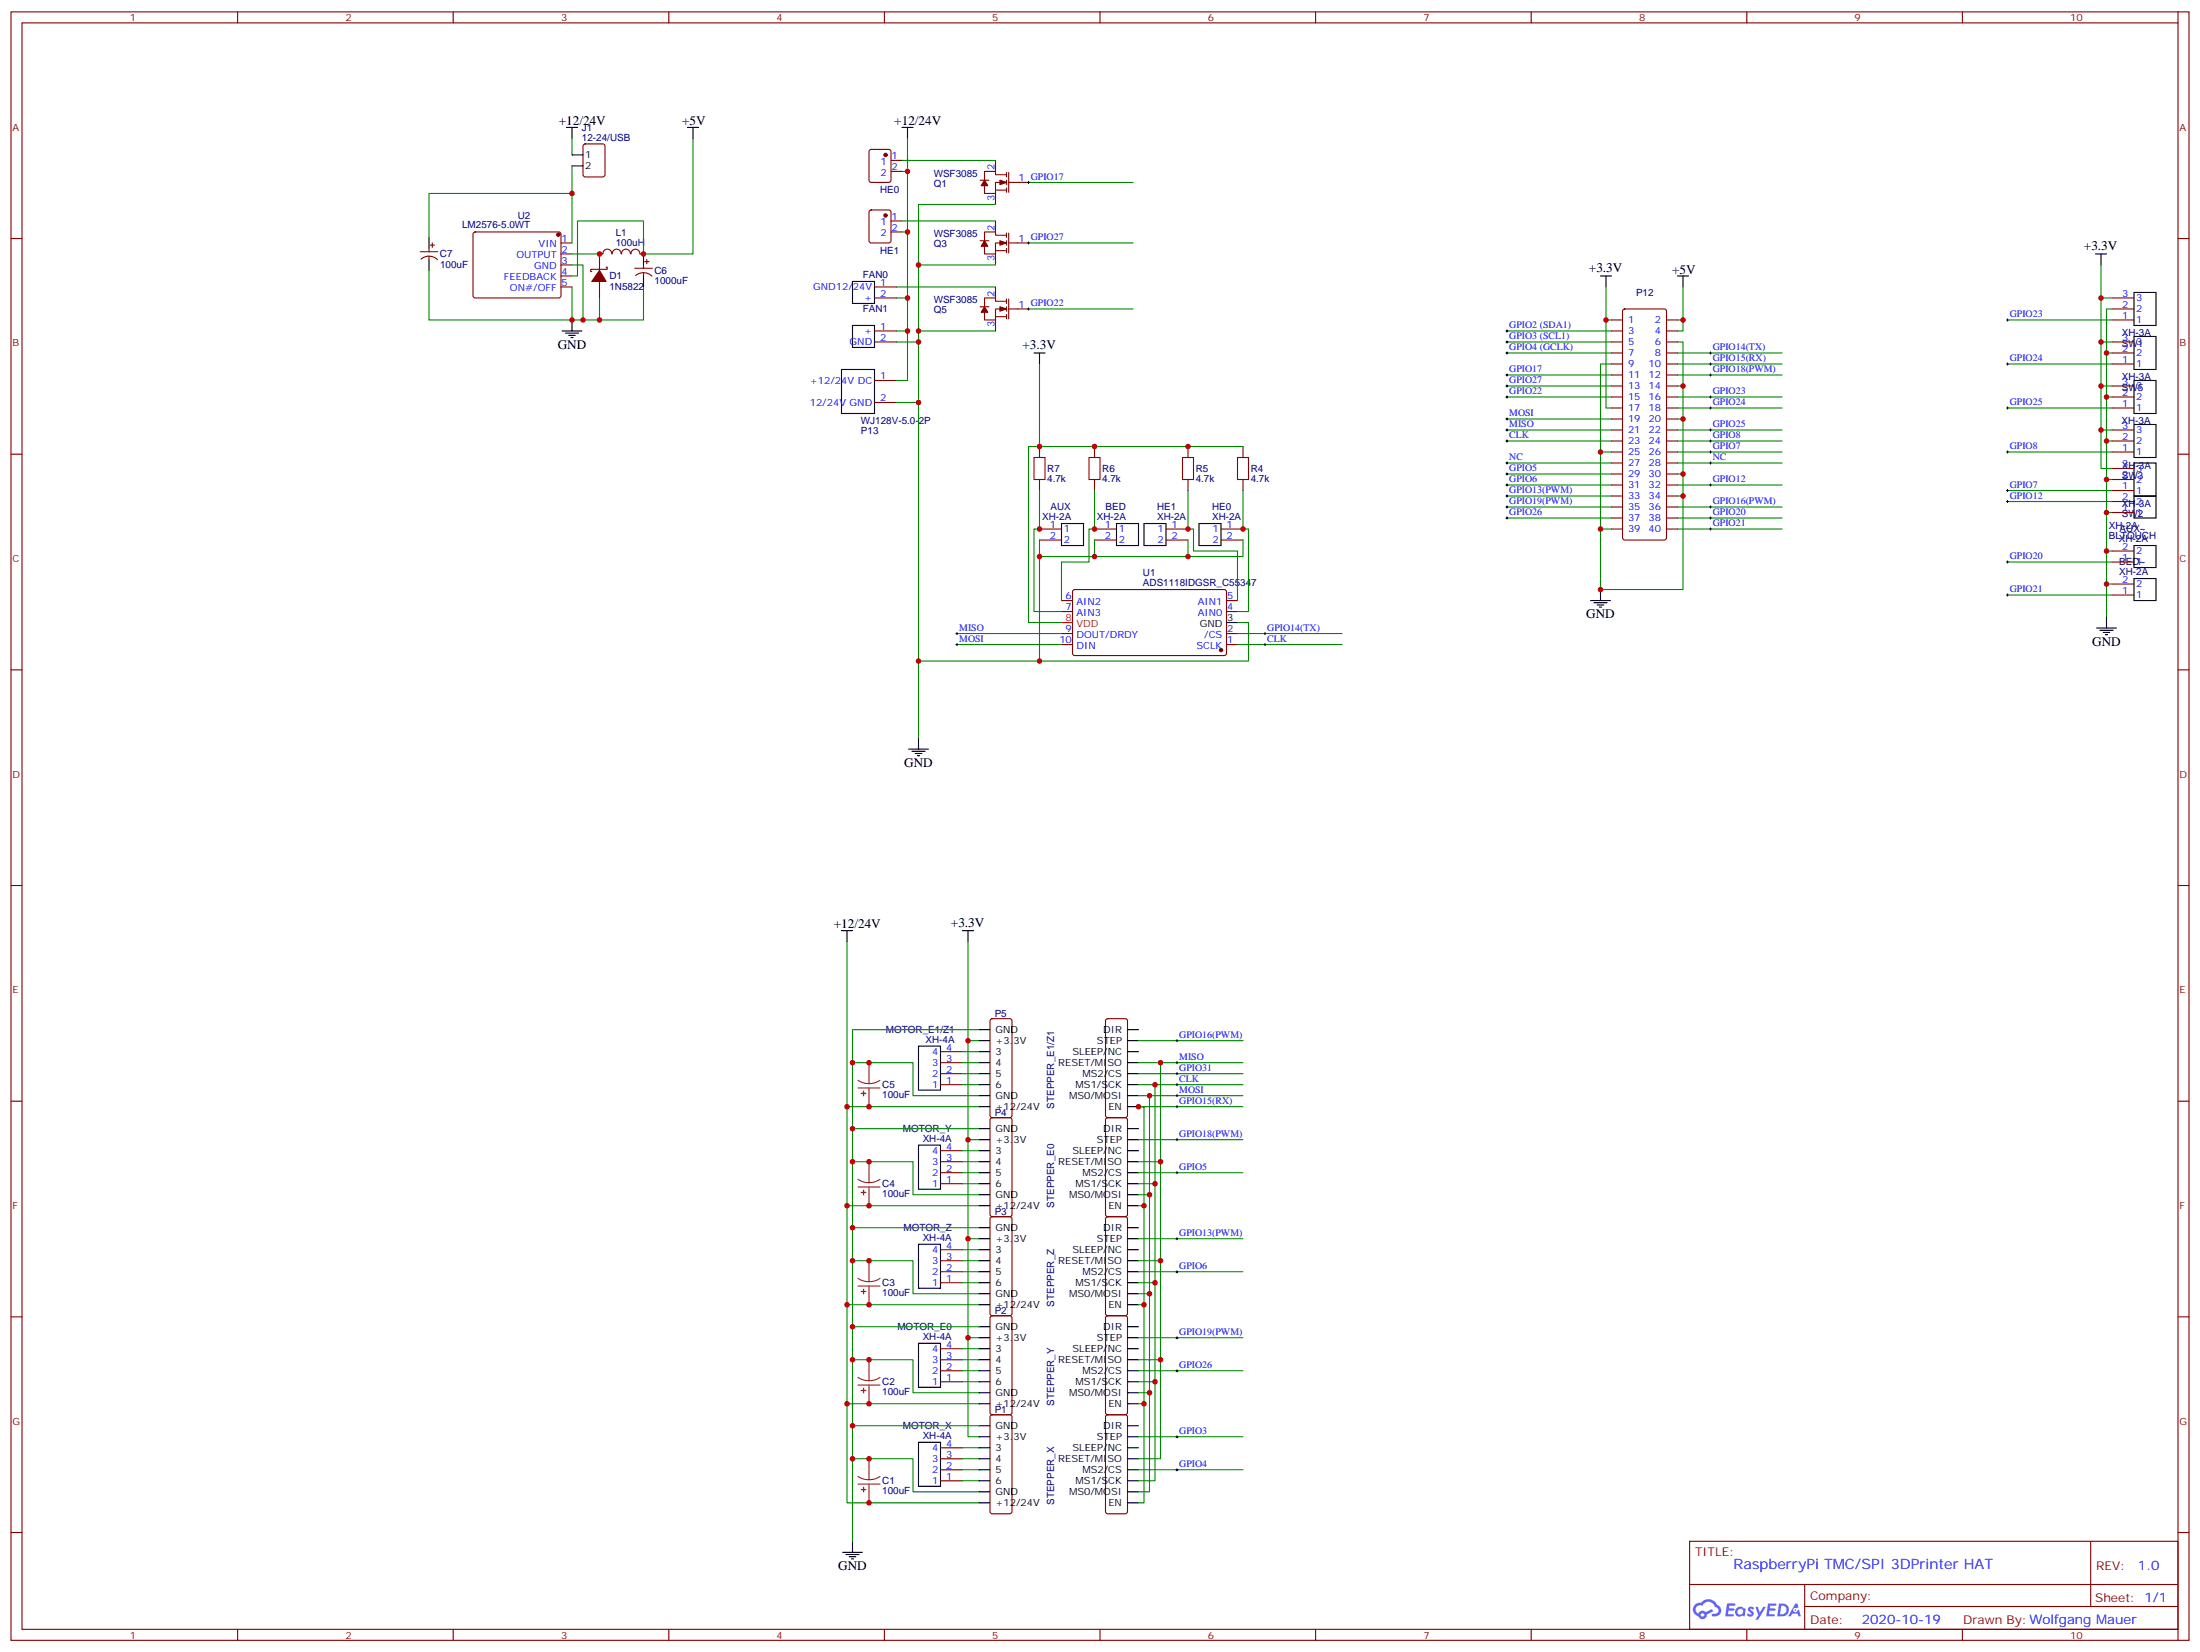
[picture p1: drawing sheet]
<svg xmlns="http://www.w3.org/2000/svg" width="706mm" height="530mm" viewBox="0 0 706 530" stroke-linecap="round" stroke-linejoin="round" font-family="sans-serif">
<g fill="none" stroke="#870000" stroke-width=".35">
<path d="M3.5 3.8h698.5v522.1h-698.5zM7.1 7.3h691.4v515.1h-691.4zM76.2 3.8v3.5M145.3 3.8v3.5M214.5 3.8v3.5M283.6 3.8v3.5M352.8 3.8v3.5M421.9 3.8v3.5M491.1 3.8v3.5M560.2 3.8v3.5M629.4 3.8v3.5M698.5 3.8v3.5"/>
<path d="M3.5 76.5h3.6M698.5 76.5h3.5M3.5 145.6h3.6M698.5 145.6h3.5M3.5 214.8h3.6M698.5 214.8h3.5M3.5 283.9h3.6M698.5 283.9h3.5M3.5 353.1h3.6M698.5 353.1h3.5M3.5 422.2h3.6M698.5 422.2h3.5"/>
<path d="M3.5 491.3h3.6M541.9 494.2h156.6v28.2h-156.6zM670.5 494.2v20.9M698.5 491.3h3.5M541.9 508h156.5M578.8 515.1h119.6M578.8 508v14.1M76.2 522.4v3.5M145.3 522.4v3.5M214.5 522.4v3.5M283.6 522.4v3.5M352.8 522.4v3.5"/>
<path d="M421.9 522.4v3.5M491.1 522.4v3.5M560.2 522.4v3.5M629.4 522.4v3.5M698.5 522.4v3.5"/>
</g>
<g fill="#5487ff">
<path d="M560.9 515.3a1.22 1.22 0 0 1 1.7 .3l-.4 .6a.47 .47 0 0 0-.4-.4 .47 .47 0 0 0-.5 .2l.2 .2a1.14 1.14 0 0 1 .8 1.8 1.14 1.14 0 0 1-1.9-.1l-.3-.1 .5-.6 .8 .4a.29 .29 0 0 0 .3-.2 .29 .29 0 0 0-.3-.3 1.04 1.04 0 0 1-.5-1.8z"/>
<path d="M553.9 514.1l2.6 .2-.1 .5h-1.8l-.1 .9h1.5l.3 .4-.4 .3h-1.6l-.1 1.1 1.7 .1 .2 .3-.2 .3-2.6 .1z"/>
<path d="M567 514.1l2.7 .2-.1 .5h-1.9l-.1 .9h1.5l.4 .4-.4 .3h-1.6l-.2 1.1 1.8 .1 .1 .3-.1 .3-2.7 .1z"/>
<path d="M575.8 514.1h.7l.3 1.3-.6 .3a.69 .69 0 0 0-1 .3 .69 .69 0 0 0 .4 .9 .69 .69 0 0 0 .9-.6l.5-.3 .5 2.2h-.8l-.2-.8h-1.7l-.5 .8h-.9z"/>
<path d="M563 515.2h.8l.6 1.8 1.1-1.8h.8l-2.5 4.2h-.8l.9-1.6z"/>
<path d="M570.5 514.1l-.6 4.2h1.4a2.11 2.11 0 0 0 2.4-2.2 2.11 2.11 0 0 0-2.5-2zM571.3 514.8a1.43 1.43 0 0 1 1.6 1.6 1.43 1.43 0 0 1-2 1.1z"/>
<path d="M556.9 515.7a1.54 1.54 0 0 0-.1 2.2 1.54 1.54 0 0 0 2.1 .1l.6 .3 .3-2.3-.5-.3a1.49 1.49 0 0 0-2.4 0zM557.1 516.7a.95 .95 0 0 1 1.9 0 .95 .95 0 0 1-1.9 0z"/>
<path d="M543.6 514.5a2.18 2.18 0 0 0 1 3.7 1.44 1.44 0 0 0 1.7 .9 1.44 1.44 0 0 0 1.1-1.5l2-1-.4-.7-1.9 1a1.47 1.47 0 0 0-2.5 .4 1.39 1.39 0 0 1-.6-1.9 1.39 1.39 0 0 1 2-.5 2.12 2.12 0 0 1 2.1-1.3 2.12 2.12 0 0 1 1.9 1.7 1.14 1.14 0 0 1 1.1 1.4 1.14 1.14 0 0 1-1.6 .7 .43 .43 0 0 0-.6 .4 .43 .43 0 0 0 .5 .5 1.98 1.98 0 0 0 2.5-1.3 1.98 1.98 0 0 0-1.3-2.5 3.1 3.1 0 0 0-5.2-.7l-.9 .1zM545.5 517.8a.54 .54 0 0 1 1 0 .54 .54 0 0 1-1 0z"/>
<circle cx="575.8" cy="516.2" r=".26"/>
</g>
<g fill="none" stroke="#000" stroke-width=".35">
<path d="M181.7 40.9h3.5M183.4 40.9v3.5M183.4 49.7h3.6M183.4 53.2h3.6M220.5 40.9h3.5M222.2 40.9v3.5M289.3 40.9h3.5M291 40.9v3.5M137.6 76.1v3.6M137.6 83.2v3.5M206.4 81.4v3.5M206.4 88.5v3.5"/>
<path d="M273.4 90.2h7.1v7.1h-7.1zM513.3 88.5h3.5M515.1 88.5v3.5M538 88.5h3.5M539.8 88.5v3.5M672 81.4h3.6M673.8 81.4v3.5M684.4 93.8h7v10.6h-7zM180.3 106.1h6.3M181.3 106.8h4.3M182.4 107.5h2.1M183.1 108.2h.7"/>
<path d="M183.4 102.6v3.5M269.9 118.5h10.6v14.1h-10.6zM273.4 104.4h7.1v7h-7.1zM331.6 113.2h3.5M333.4 113.2v3.5M684.4 107.9h7v10.6h-7zM684.4 136.1h7v10.6h-7zM684.4 122h7v10.6h-7zM684.4 148.4h7v10.6h-7zM684.4 159h7v7.1h-7zM340.4 167.9h7.1v7h-7.1zM358.1 167.9h7v7h-7z"/>
<path d="M366.9 167.9h7v7h-7zM384.5 167.9h7.1v7h-7.1zM684.4 174.9h7v7.1h-7zM393.3 199.6h3.6M510.1 192.5h6.4M511.2 193.3h4.2M512.2 194h2.1M512.9 194.7h.7M513.3 189v3.5M675.6 197.8v3.6M684.4 185.5h7v7h-7zM672.4 201.4h6.3"/>
<path d="M673.5 202.1h4.2M674.5 202.8h2.1M675.2 203.5h.7M294.6 236.6v3.6M291.4 240.2h6.3M292.5 240.9h4.2M293.5 241.6h2.1M294.2 242.3h.7M269.9 298.4h3.5M271.6 298.4v3.5M308.7 298.4h3.5M310.4 298.4v3.5"/>
<path d="M294.6 335.4h7v14.1h-7zM314 337.2h3.5M314 333.7h3.5M314 330.1h3.5M361.6 337.2h3.5M361.6 333.7h3.5M361.6 330.1h3.5M314 354.8h3.5M314 351.3h3.5M314 347.8h3.5M314 344.2h3.5M314 340.7h3.5"/>
<path d="M361.6 354.8h3.5M361.6 351.3h3.5M361.6 347.8h3.5M361.6 344.2h3.5M361.6 340.7h3.5M294.6 367.2h7v14.1h-7zM314 379.5h3.5M314 376h3.5M314 372.5h3.5M314 368.9h3.5M314 365.4h3.5M314 361.9h3.5"/>
<path d="M361.6 379.5h3.5M361.6 376h3.5M361.6 372.5h3.5M361.6 368.9h3.5M361.6 365.4h3.5M361.6 361.9h3.5M294.6 398.9h7v14.1h-7zM314 386.6h3.5M314 383h3.5M314 397.2h3.5M314 393.6h3.5M361.6 386.6h3.5"/>
<path d="M361.6 383h3.5M361.6 397.2h3.5M361.6 393.6h3.5M314 418.3h3.5M314 414.8h3.5M314 411.3h3.5M314 407.7h3.5M314 404.2h3.5M314 400.7h3.5M361.6 418.3h3.5M361.6 414.8h3.5M361.6 411.3h3.5"/>
<path d="M361.6 407.7h3.5M361.6 404.2h3.5M361.6 400.7h3.5M294.6 430.7h7v14.1h-7zM314 439.5h3.5M314 436h3.5M314 432.4h3.5M314 428.9h3.5M314 425.4h3.5M361.6 439.5h3.5M361.6 436h3.5M361.6 432.4h3.5"/>
<path d="M361.6 428.9h3.5M361.6 425.4h3.5M314 450.1h3.5M314 446.5h3.5M314 443h3.5M314 457.1h3.5M361.6 450.1h3.5M361.6 446.5h3.5M361.6 443h3.5M361.6 457.1h3.5M294.6 462.4h7v14.1h-7zM314 478.3h3.5"/>
<path d="M314 474.8h3.5M314 471.2h3.5M314 467.7h3.5M314 464.2h3.5M314 460.7h3.5M361.6 478.3h3.5M361.6 474.8h3.5M361.6 471.2h3.5M361.6 467.7h3.5M361.6 464.2h3.5M361.6 460.7h3.5M270.2 497.7h6.4"/>
<path d="M271.3 498.4h4.2M272.3 499.1h2.2M273 499.8h.8M273.4 494.2v3.5M314 481.8h3.5M361.6 481.8h3.5"/>
</g>
<g fill="none" stroke="#870000" stroke-width=".35">
<path d="M187.2 46.3l.5-.2h5.6l.7 .5v9.4l-.4 .7h-5.9l-.7-.4v-9.5zM278.9 48.1l.5-.2h5.6l.7 .4 .1 9.5-.5 .6-5.9 .1-.7-.5v-9.4zM285.8 51.4h3.5M285.8 55h3.5M314.3 57.8h2.8M319.3 51.4v3.6M322.8 56h-3.5v-1h-3.6v2.8M322.8 58.5h-3.5v3.5h-3.6v-2.5M322.8 55.3v1.4M322.8 57.8v1.4M323.5 55.3v6.4M323.5 58.5h6.3"/>
<path d="M137.6 79.7v1M137.9 78.6h1.4M138.6 77.9v1.4M151.9 74.6l.5-.2h26.8l.5 .2 .2 .5v20l-.7 .4h-27.1l-.4-.7v-19.7zM179.9 77.9h3.5M278.9 67.5l.5-.2h5.6l.7 .4 .1 9.5-.5 .6-5.9 .1-.7-.5v-9.4zM285.8 70.8h3.5M285.8 74.4h3.5M314.3 77.2h2.8M319.3 62v3.5M319.3 70.8v3.6M319.3 61h3.5"/>
<path d="M322.8 75.4h-3.5v-1h-3.6v2.8M322.8 77.9h-3.5v3.5h-3.6v-2.4M322.8 60.3v1.4M322.8 74.7v1.4M322.8 77.2v1.4M322.8 79.7v1.4M323.5 74.7v6.4M323.5 77.9h6.3M134.8 80.7h5.6M135 83.1a3.8 3.8 0 0 1 5.3 .2M137.6 82.1v1.1M179.9 92h3.5"/>
<path d="M179.9 81.4h3.5M179.9 84.9h3.5M179.9 88.5h3.5M192.3 90.2v5.3M193.3 81.4h-1v5.3M193.4 81.4a1.41 1.41 0 0 1 1.4-1.5 1.41 1.41 0 0 1 1.4 1.5M194.4 85.7h.3v.7h-5.3v.7h.4M196.4 81.4a1.41 1.41 0 0 1 1.4-1.5 1.41 1.41 0 0 1 1.4 1.5M199.3 81.4a1.41 1.41 0 0 1 1.4-1.5 1.41 1.41 0 0 1 1.5 1.5M202.4 81.4a1.41 1.41 0 0 1 1.4-1.5 1.41 1.41 0 0 1 1.4 1.5M203.6 86h5.6M203.8 88.4a3.8 3.8 0 0 1 5.3 .2"/>
<path d="M205.3 81.4h1.1M206.4 84.9v1.1M206.4 87.4v1.1M206.7 83.9h1.4M207.4 83.2v1.4M280.5 95.5h7M280.5 92h7M314.3 98.4h2.8M319.3 81.4v3.5M319.3 92v3.5M319.3 80.4h3.5M322.8 96.6h-3.5v-1.1h-3.6v2.9"/>
<path d="M322.8 99.1h-3.5v3.5h-3.6v-2.5M322.8 95.9v1.4M322.8 98.4v1.4M323.5 99.1h6.3M323.5 95.9v6.3M520.6 99.3l.5-.2h12.7l.5 .2 .2 .5v72.6l-.3 .5-.4 .2h-12.7l-.5-.2-.3-.5v-72.6zM677.3 99.1h7.1M677.3 95.5h7.1M280.5 106.1h7M280.5 109.6h7M319.3 101.5h3.5M319.3 102.6v3.5"/>
<path d="M322.8 100.8v1.4M516.8 102.6h3.5M516.8 106.1h3.5M516.8 109.6h3.5M516.8 113.2h3.5M516.8 116.7h3.5M534.5 102.6h3.5M534.5 106.1h3.5M534.5 109.6h3.5M534.5 113.2h3.5M534.5 116.7h3.5M677.3 102.6h7.1"/>
<path d="M677.3 109.6h7.1M677.3 113.2h7.1M677.3 116.7h7.1M280.5 122h7M280.5 129h7M516.8 137.9h3.5M516.8 130.8h3.5M516.8 127.3h3.5M516.8 123.8h3.5M516.8 120.2h3.5M516.8 134.3h3.5M534.5 137.9h3.5"/>
<path d="M534.5 130.8h3.5M534.5 127.3h3.5M534.5 123.8h3.5M534.5 120.2h3.5M534.5 134.3h3.5M677.3 137.9h7.1M677.3 130.8h7.1M677.3 127.3h7.1M677.3 123.8h7.1M333.4 143.2v3.5M333.4 153.7v3.6M351 143.2v3.5"/>
<path d="M351 153.7v3.6M381 143.2v3.5M381 153.7v3.6M398.6 143.2v3.5M398.6 153.7v3.6M516.8 144.9h3.5M516.8 141.4h3.5M516.8 148.4h3.5M516.8 152h3.5M516.8 155.5h3.5M516.8 159h3.5M534.5 144.9h3.5"/>
<path d="M534.5 141.4h3.5M534.5 148.4h3.5M534.5 152h3.5M534.5 155.5h3.5M534.5 159h3.5M677.3 157.3h7.1M677.3 153.7h7.1M677.3 150.2h7.1M677.3 144.9h7.1M677.3 141.4h7.1M333.4 169.6h7M333.4 173.1h7"/>
<path d="M351 169.6h7.1M351 173.1h7.1M373.9 169.6h7.1M373.9 173.1h7.1M391.6 169.6h7M391.6 173.1h7M516.8 169.6h3.5M516.8 162.6h3.5M516.8 166.1h3.5M534.5 169.6h3.5M534.5 162.6h3.5M534.5 166.1h3.5"/>
<path d="M677.3 176.7h7.1M677.3 164.3h7.1M677.3 160.8h7.1M340.4 196.1h3.6M340.4 192.5h3.6M344.2 189.2l.5-.2 48.2 .1 .4 .6v20.1l-.7 .4-48.2-.1-.4-.6v-19.8zM393.3 196.1h3.6M393.3 192.5h3.6M677.3 190.8h7.1M677.3 187.3h7.1M677.3 180.2h7.1M340.4 206.7h3.6"/>
<path d="M340.4 203.1h3.6M393.3 206.7h3.6M393.3 203.1h3.6M301.6 337.2h7.1M317.7 326.8l.5-.2h5.6l.5 .2 .3 .5v30.3l-.3 .5-.5 .3h-5.6l-.5-.3-.2-.5v-30.3zM354.8 326.8l.4-.2h5.7l.5 .2 .2 .5v30.3l-.2 .5-.5 .3h-5.7l-.5-.3-.2-.5v-30.3zM301.6 347.8h7.1M301.6 344.2h7.1M301.6 340.7h7.1M317.7 358.6l.5-.2h5.6l.5 .2 .3 .5v30.3l-.3 .5-.5 .2h-5.6l-.5-.2-.2-.5v-30.3zM354.8 358.6l.4-.2h5.7l.5 .2 .2 .5v30.3l-.2 .5-.5 .2h-5.7l-.5-.2-.2-.5v-30.3zM301.6 379.5h7.1"/>
<path d="M301.6 376h7.1M301.6 372.5h7.1M301.6 368.9h7.1M317.7 390.3l.5-.2h5.6l.5 .2 .3 .5v30.3l-.3 .5-.5 .3h-5.6l-.5-.3-.2-.5v-30.3zM354.8 390.3l.4-.2h5.7l.5 .2 .2 .5v30.3l-.2 .5-.5 .3h-5.7l-.5-.3-.2-.5v-30.3zM301.6 411.3h7.1M301.6 407.7h7.1M301.6 404.2h7.1M301.6 400.7h7.1M301.6 439.5h7.1M301.6 436h7.1M301.6 432.4h7.1"/>
<path d="M317.7 422.1l.5-.2h5.6l.5 .2 .3 .5v30.3l-.3 .5-.5 .2h-5.6l-.5-.2-.2-.5v-30.3zM354.8 422.1l.4-.2h5.7l.5 .2 .2 .5v30.3l-.2 .5-.5 .2h-5.7l-.5-.2-.2-.5v-30.3zM301.6 443h7.1M317.7 453.8l.5-.2h5.6l.5 .2 .3 .5v30.3l-.3 .5-.5 .3h-5.6l-.5-.3-.2-.5v-30.3zM354.8 453.8l.4-.2h5.7l.5 .2 .2 .5v30.3l-.2 .5-.5 .3h-5.7l-.5-.3-.2-.5v-30.3zM301.6 474.8h7.1M301.6 471.2h7.1M301.6 467.7h7.1M301.6 464.2h7.1"/>
</g>
<g fill="#8c2424" stroke="#8c2424" stroke-width=".35">
<path d="M276.9 476.9l.1 1.4z"/>
<path d="M276.2 477.6h1.4z"/>
<path d="M276.9 445.1l.1 1.4z"/>
<path d="M276.2 445.8h1.4z"/>
<path d="M276.9 413.4l.1 1.4z"/>
<path d="M276.2 414.1h1.4z"/>
<path d="M276.9 381.6l.1 1.4z"/>
<path d="M276.2 382.3h1.4z"/>
<path d="M276.9 349.9l.1 1.4z"/>
<path d="M276.2 350.6h1.4z"/>
</g>
<g fill="none" stroke="#8c2424" stroke-width=".35">
<path d="M275.2 346.4l1.6 .8 1.9 .2M275.2 348.8h7M278.7 340.7v6.7M278.7 348.8v6M282.2 346.4l-1.7 .8-1.8 .2M275.2 378.1l1.6 .8 1.9 .3M278.7 372.5v6.7M282.2 378.1l-1.7 .8-1.8 .3M275.2 380.6h7M278.7 380.6v6M275.2 409.9l1.6 .8 1.9 .2M275.2 412.3h7"/>
<path d="M278.7 404.2v6.7M278.7 412.3v6M282.2 409.9l-1.7 .8-1.8 .2M278.7 436v6.7M275.2 441.6l1.6 .8 1.9 .3M275.2 444.1h7M278.7 444.1v6M282.2 441.6l-1.7 .8-1.8 .3M275.2 473.4l1.6 .8 1.9 .2M275.2 475.8h7M278.7 467.7v6.7M278.7 475.8v6"/>
<path d="M282.2 473.4l-1.7 .8-1.8 .2"/>
</g>
<g fill="#870000" stroke="#870000" stroke-width=".35">
<path d="M320.7 98.4l2.1 .7-2.1 .7z"/>
<path d="M315.7 98.4l1.1 1.7h-2.1z"/>
<path d="M320.7 57.8l2.1 .7-2.1 .7z"/>
<path d="M315.7 57.8l1.1 1.7h-2.1z"/>
<path d="M320.7 77.2l2.1 .7-2.1 .7z"/>
<path d="M315.7 77.2l1.1 1.8h-2.1z"/>
<path d="M192.3 86.7l2.1 3.5h-4.6z"/>
<circle cx="284" cy="49.7" r=".53"/>
<circle cx="284" cy="69.1" r=".53"/>
<circle cx="391.6" cy="208.4" r=".53"/>
<circle cx="179" cy="75.2" r=".53"/>
</g>
<path d="M331.6 146.7h3.5v7h-3.5zM349.2 146.7h3.6v7h-3.6zM379.2 146.7h3.6v7h-3.6zM396.9 146.7h3.5v7h-3.5z" fill="none" stroke="#a10000" stroke-width=".35"/>
<g fill="none" stroke="#008700" stroke-width=".35">
<path d="M183.4 44.4v5.3M183.4 53.2v24.7M222.2 44.4v37h-15.8v-10.6h-21.2v17.7h-1.8M289.3 55h1.7v19.4h-1.7M289.3 51.4h30M291 44.4v10.6M329.8 58.5h33.6M183.4 62h-45.8v14.1M289.3 70.8h30M291 74.4v21.1h-3.5M319.3 65.5h-24.7v19.4h24.7M329.8 77.9h33.6"/>
<path d="M137.6 86.7v15.9h45.8v-10.6M183.4 84.9h3.6v17.7h-3.6M183.4 81.4h8.9M192.3 95.5v7.1h-5.3M206.4 92v10.6h-14.1M287.5 92h31.8M291 95.5v10.6h-3.5M294.6 84.9v21.2M329.8 99.1h33.6M515.1 92v10.6h1.7M539.8 92v10.6M673.8 84.9v24.7h3.5"/>
<path d="M673.8 95.5h3.5M677.3 99.1h-1.7v14.1M287.5 109.6h7.1M291 106.1v15.9h-3.5M319.3 106.1h-24.7v130.5M333.4 116.7v26.5h65.2M483.3 109.6h33.5M483.3 113.2h33.5M483.3 106.1h33.5M515.1 102.6v28.2h1.7M516.8 116.7h-3.5v28.2h3.5M538 109.6h1.8v14.2h-1.8"/>
<path d="M538 102.6h1.8v3.5h-1.8M538 113.2h33.5M538 116.7h33.5M643.8 116.7h33.5M643.8 102.6h33.5M673.8 109.6v14.2h3.5M677.3 113.2h-1.7v14.1M287.5 129h7.1M483.3 120.2h33.5M483.3 123.8h33.5M483.3 127.3h33.5M483.3 134.3h33.5"/>
<path d="M483.3 137.9h33.5M538 120.2h33.5M538 127.3h33.5M538 137.9h33.5M538 130.8h33.5M539.8 123.8v10.5h-1.8M539.8 134.3v17.7h-1.8M643.8 130.8h33.5M673.8 123.8v14.1h3.5M673.8 137.9v12.3h3.5M677.3 127.3h-1.7v14.1M333.4 157.3v12.3h-1.8v26.5h8.8"/>
<path d="M333.4 143.2h-3.6v56.4h10.6M351 157.3v12.3h-1.8v10.6h-8.8v12.3M381 157.3v12.3h1.8v7.1h14.1v15.8M398.6 157.3v12.3h1.8v26.5h-3.5M483.3 141.4h33.5M483.3 148.4h33.5M483.3 152h33.5M483.3 155.5h33.5M483.3 159h33.5M513.3 144.9v24.7h3.5M538 141.4h33.5M538 148.4h33.5"/>
<path d="M538 155.5h33.5M538 144.9h33.5M539.8 159v30h-26.5v-19.4M539.8 152v7h-1.8M643.8 144.9h33.5M643.8 157.3h33.5M675.6 153.7v10.6h1.7M677.3 141.4h-1.7v12.3h1.7M333.4 173.1v38.8h67v-12.3h-3.5M351 173.1v5.3M381 173.1v5.3M398.6 173.1v5.3h-65.2"/>
<path d="M483.3 162.6h33.5M483.3 166.1h33.5M538 162.6h33.5M538 166.1h33.5M538 169.6h33.5M643.8 160.8h33.5M675.6 164.3v12.4M677.3 176.7h-1.7v10.6h1.7M643.8 180.2h33.5M643.8 190.8h33.5M675.6 187.3v10.5M294.6 211.9h38.8"/>
<path d="M306.9 206.7h33.5M306.9 203.1h33.5M396.9 206.7h33.5M396.9 203.1h33.5M271.6 301.9v52.9h42.4M310.4 301.9v31.8h3.6M308.7 337.2h5.3M310.4 333.7v31.7h3.6M314 330.1h-40.6v10.6M365.1 333.7h33.5M271.6 354.8v31.8h42.4M308.7 347.8h5.3"/>
<path d="M308.7 344.2h5.3M308.7 340.7h5.3M314 351.3h-21.2v-10.6h-19.4v153.5M365.1 351.3h3.6v31.7M365.1 347.8h5.3v31.7M365.1 340.7h7.1v31.8M365.1 344.2h33.5M368.7 351.3h29.9M370.4 347.8h28.2M372.2 340.7h26.4M398.6 354.8h-33.5h1.8v63.5h-1.8M273.4 372.5h19.4v10.5h21.2"/>
<path d="M273.4 361.9h40.6M308.7 379.5h5.3M308.7 376h5.3M308.7 372.5h5.3M308.7 368.9h5.3M310.4 365.4v31.8h3.6M365.1 379.5h5.3v31.8M365.1 372.5h7.1v31.7M365.1 376h33.5M365.1 365.4h33.5M271.6 386.6v31.7h42.4M273.4 393.6h40.6"/>
<path d="M310.4 397.2v31.7h3.6M365.1 383h3.6v31.8M365.1 386.6h1.8M365.1 397.2h33.5M271.6 418.3v31.8h42.4M273.4 404.2h19.4v10.6h21.2M308.7 411.3h5.3M308.7 407.7h5.3M308.7 404.2h5.3M308.7 400.7h5.3M365.1 414.8h3.6v31.7M365.1 411.3h5.3v31.7"/>
<path d="M365.1 404.2h7.1v63.5h-7.1M365.1 407.7h33.5M366.9 418.3v31.8h-1.8M273.4 436h19.4v10.5h21.2M273.4 425.4h40.6M308.7 439.5h5.3M308.7 436h5.3M308.7 432.4h5.3M310.4 428.9v31.8h3.6M365.1 439.5h33.5M365.1 436h7.1M365.1 428.9h33.5"/>
<path d="M271.6 450.1v31.7h42.4M273.4 457.1h40.6M308.7 443h5.3M365.1 446.5h3.6v31.8h-3.6M365.1 443h5.3v31.8h-5.3M366.9 450.1v31.7h-1.8M273.4 467.7h19.4v10.6h21.2M308.7 474.8h5.3M308.7 471.2h5.3M308.7 467.7h5.3M308.7 464.2h5.3M365.1 471.2h33.5"/>
<path d="M365.1 460.7h33.5"/>
</g>
<path d="M340.4 199.6h3.6" fill="none" stroke="#f00" stroke-width=".35"/>
<g fill="none" stroke="#000" stroke-width=".32">
<path d="M329.5 58.5h.7M329.8 58.1v.7M329.5 77.9h.7M329.8 77.5v.7M329.5 99.1h.7M329.8 98.7v.7M483 106.1h.7M483 109.6h.7M483 113.2h.7M483.3 105.8v.7M483.3 109.3v.7M483.3 112.8v.7"/>
<path d="M483.3 119.9v.7M548.2 113.2h.7M548.2 116.7h.7M548.6 112.8v.7M548.6 116.3v.8M548.6 119.9v.7M643.5 116.7h.7M643.5 102.6h.7M643.8 102.2v.7M643.8 116.3v.8M483 120.2h.7M483 123.8h.7"/>
<path d="M483 127.3h.7M483 134.3h.7M483 137.9h.7M483.3 123.4v.7M483.3 126.9v.7M483.3 134v.7M483.3 137.5v.7M548.2 120.2h.7M548.2 127.3h.7M548.2 137.9h.7M548.2 130.8h.7M548.6 126.9v.7"/>
<path d="M548.6 130.5v.7M548.6 137.5v.7M643.5 130.8h.7M643.8 130.5v.7M483 141.4h.7M483 148.4h.7M483 152h.7M483 155.5h.7M483 159h.7M483.3 141v.7M483.3 148.1v.7M483.3 151.6v.7"/>
<path d="M483.3 155.2v.7M483.3 158.7v.7M548.2 141.4h.7M548.2 148.4h.7M548.2 155.5h.7M548.2 144.9h.7M548.6 141v.7M548.6 144.6v.7M548.6 148.1v.7M548.6 155.2v.7M643.5 144.9h.7M643.5 157.3h.7"/>
<path d="M643.8 144.6v.7M643.8 156.9v.7M483 162.6h.7M483 166.1h.7M483.3 162.2v.7M483.3 165.7v.7M548.2 162.6h.7M548.2 166.1h.7M548.2 169.6h.7M548.6 162.2v.7M548.6 165.7v.7M548.6 169.3v.7"/>
<path d="M643.5 160.8h.7M643.8 160.4v.7M643.8 179.8v.8M643.5 180.2h.7M643.5 190.8h.7M643.8 190.4v.7M306.6 203.1h.7M306.6 206.7h.7M306.9 202.8v.7M306.9 206.3v.7M405.3 203.1h.7M405.3 206.7h.7"/>
<path d="M405.7 202.8v.7M405.7 206.3v.7M377.1 333.7h.7M377.5 333.3v.7M377.1 344.2h.7M377.1 354.8h.7M377.1 340.7h.7M377.1 347.8h.7M377.1 351.3h.7M377.5 340.4v.7M377.5 343.9v.7M377.5 347.4v.7"/>
<path d="M377.5 350.9v.7M377.5 354.5v.7M377.1 365.4h.7M377.1 376h.7M377.5 365.1v.7M377.5 375.6v.7M377.1 397.2h.7M377.5 396.8v.7M377.1 407.7h.7M377.5 407.4v.7M377.1 428.9h.7M377.1 439.5h.7"/>
<path d="M377.5 428.6v.7M377.5 439.1v.7M377.1 460.7h.7M377.1 471.2h.7M377.5 460.3v.7M377.5 470.9v.7"/>
</g>
<g fill="#c00">
<circle cx="271.6" cy="354.8" r=".88"/>
<circle cx="271.6" cy="386.6" r=".88"/>
<circle cx="271.6" cy="418.3" r=".88"/>
<circle cx="271.6" cy="450.1" r=".88"/>
<circle cx="278.7" cy="340.7" r=".88"/>
<circle cx="278.7" cy="354.8" r=".88"/>
<circle cx="278.7" cy="372.5" r=".88"/>
<circle cx="278.7" cy="386.6" r=".88"/>
<circle cx="278.7" cy="418.3" r=".88"/>
<circle cx="278.7" cy="404.2" r=".88"/>
<circle cx="278.7" cy="436" r=".88"/>
<circle cx="278.7" cy="450.1" r=".88"/>
<circle cx="278.7" cy="467.7" r=".88"/>
<circle cx="310.4" cy="333.7" r=".88"/>
<circle cx="310.4" cy="365.4" r=".88"/>
<circle cx="310.4" cy="397.2" r=".88"/>
<circle cx="310.4" cy="428.9" r=".88"/>
<circle cx="291" cy="74.4" r=".88"/>
<circle cx="291" cy="95.5" r=".88"/>
<circle cx="291" cy="106.1" r=".88"/>
<circle cx="273.4" cy="372.5" r=".88"/>
<circle cx="273.4" cy="404.2" r=".88"/>
<circle cx="273.4" cy="436" r=".88"/>
<circle cx="273.4" cy="467.7" r=".88"/>
<circle cx="291" cy="55" r=".88"/>
<circle cx="294.6" cy="106.1" r=".88"/>
<circle cx="294.6" cy="84.9" r=".88"/>
<circle cx="294.6" cy="109.6" r=".88"/>
<circle cx="294.6" cy="129" r=".88"/>
<circle cx="278.7" cy="481.8" r=".88"/>
<circle cx="366.9" cy="418.3" r=".88"/>
<circle cx="366.9" cy="450.1" r=".88"/>
<circle cx="368.7" cy="446.5" r=".88"/>
<circle cx="368.7" cy="414.8" r=".88"/>
<circle cx="368.7" cy="383" r=".88"/>
<circle cx="370.4" cy="443" r=".88"/>
<circle cx="370.4" cy="411.3" r=".88"/>
<circle cx="370.4" cy="379.5" r=".88"/>
<circle cx="372.2" cy="404.2" r=".88"/>
<circle cx="372.2" cy="372.5" r=".88"/>
<circle cx="372.2" cy="436" r=".88"/>
<circle cx="381" cy="143.2" r=".88"/>
<circle cx="381" cy="169.6" r=".88"/>
<circle cx="398.6" cy="169.6" r=".88"/>
<circle cx="333.4" cy="143.2" r=".88"/>
<circle cx="351" cy="143.2" r=".88"/>
<circle cx="351" cy="169.6" r=".88"/>
<circle cx="333.4" cy="169.6" r=".88"/>
<circle cx="333.4" cy="178.4" r=".88"/>
<circle cx="381" cy="178.4" r=".88"/>
<circle cx="351" cy="178.4" r=".88"/>
<circle cx="675.6" cy="141.4" r=".88"/>
<circle cx="675.6" cy="127.3" r=".88"/>
<circle cx="675.6" cy="113.2" r=".88"/>
<circle cx="675.6" cy="153.7" r=".88"/>
<circle cx="673.8" cy="109.6" r=".88"/>
<circle cx="673.8" cy="123.8" r=".88"/>
<circle cx="673.8" cy="137.9" r=".88"/>
<circle cx="675.6" cy="164.3" r=".88"/>
<circle cx="675.6" cy="176.7" r=".88"/>
<circle cx="294.6" cy="211.9" r=".88"/>
<circle cx="333.4" cy="211.9" r=".88"/>
<circle cx="273.4" cy="457.1" r=".88"/>
<circle cx="273.4" cy="425.4" r=".88"/>
<circle cx="273.4" cy="393.6" r=".88"/>
<circle cx="273.4" cy="361.9" r=".88"/>
<circle cx="273.4" cy="340.7" r=".88"/>
<circle cx="183.4" cy="62" r=".88"/>
<circle cx="192.3" cy="81.4" r=".88"/>
<circle cx="206.4" cy="81.4" r=".88"/>
<circle cx="183.4" cy="102.6" r=".88"/>
<circle cx="187" cy="102.6" r=".88"/>
<circle cx="192.3" cy="102.6" r=".88"/>
<circle cx="539.8" cy="123.8" r=".88"/>
<circle cx="539.8" cy="134.3" r=".88"/>
<circle cx="515.1" cy="102.6" r=".88"/>
<circle cx="539.8" cy="102.6" r=".88"/>
<circle cx="513.3" cy="144.9" r=".88"/>
<circle cx="513.3" cy="169.6" r=".88"/>
<circle cx="539.8" cy="152" r=".88"/>
<circle cx="539.8" cy="159" r=".88"/>
<circle cx="513.3" cy="189" r=".88"/>
<circle cx="673.8" cy="95.5" r=".88"/>
<circle cx="675.6" cy="187.3" r=".88"/>
<circle cx="366.9" cy="386.6" r=".88"/>
<circle cx="365.1" cy="354.8" r=".88"/>
<circle cx="372.2" cy="340.7" r=".88"/>
<circle cx="370.4" cy="347.8" r=".88"/>
<circle cx="368.7" cy="351.3" r=".88"/>
</g>
<text font-size="4.6" fill="#00f" x="556" y="503">RaspberryPi TMC/SPI 3DPrinter HAT</text>
<g font-size="4.2">
<text x="179.2" y="40.1">+12/24V</text>
<text x="218.7" y="40.1">+5V</text>
<text x="286.8" y="40.1">+12/24V</text>
<text x="668.3" y="80.2">+3.3V</text>
<text x="509.6" y="87.3">+3.3V</text>
<text x="536.2" y="87.8">+5V</text>
<text x="178.9" y="111.8">GND</text>
<text x="327.9" y="112">+3.3V</text>
<text x="508.7" y="198.2">GND</text>
<text x="671" y="207">GND</text>
<text x="290" y="245.8">GND</text>
<text x="267.4" y="297.7">+12/24V</text>
<text x="305" y="297.2">+3.3V</text>
<text x="268.8" y="503.3">GND</text>
</g>
<g font-size="4.2" fill="#00f">
<text x="685.7" y="503.4">1.0</text>
<text x="597.1" y="520.8">2020-10-19</text>
</g>
<g font-size="3.9" fill="#800">
<text x="543.6" y="498.8">TITLE:</text>
<text x="672.3" y="503.4">REV:</text>
<text x="580.5" y="513">Company:</text>
<text x="671.9" y="513.6">Sheet: 1/1</text>
<text x="580.5" y="520.6">Date:</text>
<text x="629.6" y="520.7">Drawn By:Wolfgang Mauer</text>
</g>
<g font-size="3.2" fill="#800">
<text x="41.6" y="6.8">1</text>
<text x="110.8" y="6.8">2</text>
<text x="179.9" y="6.8">3</text>
<text x="249.1" y="6.8">4</text>
<text x="318.2" y="6.8">5</text>
<text x="387.3" y="6.8">6</text>
<text x="456.5" y="6.8">7</text>
<text x="525.6" y="6.8">8</text>
<text x="594.8" y="6.8">9</text>
<text x="663.9" y="6.8">10</text>
<text x="4.1" y="41.9">A</text>
<text x="699" y="41.9">A</text>
<text x="4.1" y="111.1">B</text>
<text x="699" y="111.1">B</text>
<text x="4.1" y="180.2">C</text>
<text x="699" y="180.2">C</text>
<text x="4.1" y="249.3">D</text>
<text x="699" y="249.3">D</text>
<text x="4.1" y="318.5">E</text>
<text x="699" y="318.5">E</text>
<text x="4.1" y="387.6">F</text>
<text x="699" y="387.6">F</text>
<text x="4.1" y="456.8">G</text>
<text x="699" y="456.8">G</text>
<text x="41.6" y="525.4">1</text>
<text x="110.8" y="525.4">2</text>
<text x="179.9" y="525.4">3</text>
<text x="249.1" y="525.4">4</text>
<text x="318.2" y="525.4">5</text>
<text x="387.3" y="525.4">6</text>
<text x="456.5" y="525.4">7</text>
<text x="525.6" y="525.4">8</text>
<text x="594.8" y="525.4">9</text>
<text x="663.9" y="525.4">10</text>
</g>
<g font-size="3.2" fill="#000080">
<text x="186.6" y="41.9">J1</text>
<text x="186.6" y="45.1">12-24/USB</text>
<text x="299.4" y="56.6">WSF3085</text>
<text x="299.4" y="59.8">Q1</text>
<text x="282.2" y="62">HE0</text>
<text x="166" y="70.1">U2</text>
<text x="148.2" y="73.2">LM2576-5.0WT</text>
<text x="197.5" y="75.6">L1</text>
<text x="299.4" y="76">WSF3085</text>
<text x="141.1" y="82.6">C7</text>
<text x="197.5" y="78.8">100uH</text>
<text x="282.2" y="81.4">HE1</text>
<text x="299.4" y="79.2">Q3</text>
<text x="141.1" y="85.8">100uF</text>
<text x="195.4" y="89.6">D1</text>
<text x="209.9" y="87.8">C6</text>
<text x="276.7" y="89.2">FAN0</text>
<text x="195.4" y="92.8">1N5822</text>
<text x="209.9" y="91.1">1000uF</text>
<text x="524.7" y="94.8">P12</text>
<text x="276.7" y="100.1">FAN1</text>
<text x="299.4" y="97.2">WSF3085</text>
<text x="299.4" y="100.4">Q5</text>
<text x="680.5" y="107.9">XH-3A</text>
<text x="680.5" y="111.1">SW1</text>
<text x="680.5" y="122">XH-3A</text>
<text x="680.5" y="125.2">SW5</text>
<text x="276.1" y="136.1">WJ128V-5.0-2P</text>
<text x="680.4" y="136.1">XH-3A</text>
<text x="276.1" y="139.3">P13</text>
<text x="335.8" y="154.4">4.7k</text>
<text x="335.8" y="151.3">R7</text>
<text x="353.5" y="154.4">4.7k</text>
<text x="353.5" y="151.3">R6</text>
<text x="383.5" y="154.4">4.7k</text>
<text x="383.5" y="151.3">R5</text>
<text x="401.1" y="154.4">4.7k</text>
<text x="401.1" y="151.3">R4</text>
<text x="680.5" y="150.2">XH-3A</text>
<text x="680.5" y="153.4">SW3</text>
<text x="334.2" y="166.8">XH-2A</text>
<text x="336.9" y="163.6">AUX</text>
<text x="351.8" y="166.8">XH-2A</text>
<text x="354.6" y="163.6">BED</text>
<text x="371.1" y="166.8">XH-2A</text>
<text x="371.1" y="163.6">HE1</text>
<text x="388.7" y="166.8">XH-2A</text>
<text x="388.7" y="163.6">HE0</text>
<text x="680.5" y="162.6">XH-3A</text>
<text x="680.5" y="165.8">SW2</text>
<text x="676.3" y="169.6">XH-2A</text>
<text x="676.3" y="172.8">BLTOUCH</text>
<text x="679.5" y="173.8">XH-2A</text>
<text x="679.8" y="170.6">AUX~</text>
<text x="366.6" y="184.8">U1</text>
<text x="679.6" y="184.4">XH-2A</text>
<text x="679.6" y="181.2">BED~</text>
<text x="366.5" y="188">ADS1118IDGSR_C55347</text>
<text x="319" y="326">P5</text>
<text x="284.1" y="331.2">MOTOR_E1/Z1</text>
<text x="296.8" y="334.4">XH-4A</text>
<text x="282.9" y="352.1">100uF</text>
<text x="282.9" y="348.9">C5</text>
<text x="319" y="357.7">P4</text>
<text x="338" y="355.5" transform="rotate(-90 338 355.5)">STEPPER_E1/Z1</text>
<text x="289.6" y="362.9">MOTOR_Y</text>
<text x="295.9" y="366.1">XH-4A</text>
<text x="282.9" y="383.9">100uF</text>
<text x="282.9" y="380.7">C4</text>
<text x="319" y="389.5">P3</text>
<text x="338" y="387.2" transform="rotate(-90 338 387.2)">STEPPER_E0</text>
<text x="289.7" y="394.7">MOTOR_Z</text>
<text x="295.9" y="397.9">XH-4A</text>
<text x="282.9" y="412.4">C3</text>
<text x="282.9" y="415.6">100uF</text>
<text x="338" y="419" transform="rotate(-90 338 419)">STEPPER_Z</text>
<text x="319" y="421.2">P2</text>
<text x="287.8" y="426.4">MOTOR_E0</text>
<text x="295.9" y="429.6">XH-4A</text>
<text x="282.9" y="447.4">100uF</text>
<text x="282.9" y="444.2">C2</text>
<text x="319" y="453">P1</text>
<text x="338" y="450.7" transform="rotate(-90 338 450.7)">STEPPER_Y</text>
<text x="289.6" y="458.2">MOTOR_X</text>
<text x="295.9" y="461.4">XH-4A</text>
<text x="282.9" y="479.1">100uF</text>
<text x="282.9" y="475.9">C1</text>
<text x="338" y="482.5" transform="rotate(-90 338 482.5)">STEPPER_X</text>
</g>
<g font-size="3.2">
<text x="187.7" y="50.7">1</text>
<text x="187.7" y="54.3">2</text>
<text x="384.8" y="201">GND</text>
<text x="393.5" y="199.2">3</text>
<text x="319.3" y="331.2">GND</text>
<text x="319.3" y="334.7">+3.3V</text>
<text x="351.8" y="334.7">STEP</text>
<text x="353.8" y="331.2">DIR</text>
<text x="319.3" y="338.2">3</text>
<text x="319.3" y="341.8">4</text>
<text x="339.4" y="341.8">RESET/MISO</text>
<text x="343.9" y="338.2">SLEEP/NC</text>
<text x="319.3" y="345.3">5</text>
<text x="347.1" y="345.3">MS2/CS</text>
<text x="319.3" y="348.8">6</text>
<text x="319.3" y="352.4">GND</text>
<text x="342.9" y="352.4">MS0/MOSI</text>
<text x="345" y="348.8">MS1/SCK</text>
<text x="319.3" y="355.9">+12/24V</text>
<text x="355.5" y="355.9">EN</text>
<text x="319.3" y="362.9">GND</text>
<text x="353.8" y="362.9">DIR</text>
<text x="319.3" y="366.5">+3.3V</text>
<text x="319.3" y="370">3</text>
<text x="343.9" y="370">SLEEP/NC</text>
<text x="351.8" y="366.5">STEP</text>
<text x="319.3" y="373.5">4</text>
<text x="319.3" y="377">5</text>
<text x="339.4" y="373.5">RESET/MISO</text>
<text x="347.1" y="377">MS2/CS</text>
<text x="319.3" y="380.6">6</text>
<text x="345" y="380.6">MS1/SCK</text>
<text x="319.3" y="384.1">GND</text>
<text x="319.3" y="387.6">+12/24V</text>
<text x="342.9" y="384.1">MS0/MOSI</text>
<text x="355.5" y="387.6">EN</text>
<text x="319.3" y="394.7">GND</text>
<text x="353.8" y="394.7">DIR</text>
<text x="319.3" y="398.2">+3.3V</text>
<text x="319.3" y="401.7">3</text>
<text x="343.9" y="401.7">SLEEP/NC</text>
<text x="351.8" y="398.2">STEP</text>
<text x="319.3" y="405.3">4</text>
<text x="339.4" y="405.3">RESET/MISO</text>
<text x="319.3" y="408.8">5</text>
<text x="319.3" y="412.3">6</text>
<text x="345" y="412.3">MS1/SCK</text>
<text x="347.1" y="408.8">MS2/CS</text>
<text x="319.3" y="415.9">GND</text>
<text x="319.3" y="419.4">+12/24V</text>
<text x="342.9" y="415.9">MS0/MOSI</text>
<text x="355.5" y="419.4">EN</text>
<text x="319.3" y="426.4">GND</text>
<text x="319.3" y="430">+3.3V</text>
<text x="351.8" y="430">STEP</text>
<text x="353.8" y="426.4">DIR</text>
<text x="319.3" y="433.5">3</text>
<text x="319.3" y="437">4</text>
<text x="339.4" y="437">RESET/MISO</text>
<text x="343.9" y="433.5">SLEEP/NC</text>
<text x="319.3" y="440.5">5</text>
<text x="347.1" y="440.5">MS2/CS</text>
<text x="319.3" y="444.1">6</text>
<text x="319.3" y="447.6">GND</text>
<text x="342.9" y="447.6">MS0/MOSI</text>
<text x="345" y="444.1">MS1/SCK</text>
<text x="319.3" y="451.1">+12/24V</text>
<text x="355.5" y="451.1">EN</text>
<text x="319.3" y="458.2">GND</text>
<text x="319.3" y="461.7">+3.3V</text>
<text x="351.8" y="461.7">STEP</text>
<text x="353.8" y="458.2">DIR</text>
<text x="319.3" y="465.2">3</text>
<text x="343.9" y="465.2">SLEEP/NC</text>
<text x="319.3" y="468.8">4</text>
<text x="319.3" y="472.3">5</text>
<text x="339.4" y="468.8">RESET/MISO</text>
<text x="347.1" y="472.3">MS2/CS</text>
<text x="319.3" y="475.8">6</text>
<text x="319.3" y="479.4">GND</text>
<text x="342.9" y="479.4">MS0/MOSI</text>
<text x="345" y="475.8">MS1/SCK</text>
<text x="319.3" y="482.9">+12/24V</text>
<text x="355.5" y="482.9">EN</text>
</g>
<g font-size="3.2" fill="#00f">
<text x="282.4" y="52.8">1</text>
<text x="285.9" y="51.1">1</text>
<text x="282.4" y="56.4">2</text>
<text x="285.9" y="54.6">2</text>
<text x="318.9" y="54.6" transform="rotate(-90 318.9 54.6)">2</text>
<text x="326.7" y="58.1">1 GPIO17</text>
<text x="318.9" y="64.4" transform="rotate(-90 318.9 64.4)">3</text>
<text x="285.9" y="70.5">1</text>
<text x="180.1" y="77.5">1</text>
<text x="282.4" y="72.2">1</text>
<text x="282.4" y="75.8">2</text>
<text x="285.9" y="74">2</text>
<text x="318.9" y="74" transform="rotate(-90 318.9 74)">2</text>
<text x="326.7" y="77.5">1 GPIO27</text>
<text x="165.6" y="82.8">OUTPUT</text>
<text x="172.7" y="79.3">VIN</text>
<text x="180.1" y="81.1">2</text>
<text x="318.9" y="83.8" transform="rotate(-90 318.9 83.8)">3</text>
<text x="161.6" y="89.9">FEEDBACK</text>
<text x="171.3" y="86.4">GND</text>
<text x="180.1" y="84.6">3</text>
<text x="180.1" y="88.1">4</text>
<text x="163.6" y="93.4">ON#/OFF</text>
<text x="180.1" y="91.7">5</text>
<text x="260.8" y="93.1">GND12/24V</text>
<text x="282.2" y="91.7">1</text>
<text x="282.2" y="95.2">2</text>
<text x="318.9" y="95.2" transform="rotate(-90 318.9 95.2)">2</text>
<text x="680.6" y="95.2">3</text>
<text x="277.2" y="96.6">+</text>
<text x="326.7" y="98.7">1 GPIO22</text>
<text x="644.5" y="101.7">GPIO23</text>
<text x="680.6" y="98.7">2</text>
<text x="685.1" y="100.1">2</text>
<text x="685.1" y="96.6">3</text>
<text x="277.2" y="107.2">+</text>
<text x="282.2" y="105.8">1</text>
<text x="318.9" y="105" transform="rotate(-90 318.9 105)">3</text>
<text x="484" y="105.2">GPIO2 (SDA1)</text>
<text x="522.1" y="103.6">1</text>
<text x="522.1" y="107.2">3</text>
<text x="530.7" y="103.6">2</text>
<text x="530.7" y="107.2">4</text>
<text x="680.6" y="102.2">1</text>
<text x="685.1" y="103.6">1</text>
<text x="272.5" y="110.7">GND</text>
<text x="282.2" y="109.3">2</text>
<text x="484" y="108.8">GPIO3 (SCL1)</text>
<text x="484" y="112.3">GPIO4 (GCLK)</text>
<text x="522.1" y="110.7">5</text>
<text x="530.7" y="110.7">6</text>
<text x="549.3" y="112.3">GPIO14(TX)</text>
<text x="680.6" y="112.8">2</text>
<text x="680.6" y="109.3">3</text>
<text x="685.1" y="110.7">3</text>
<text x="484" y="119.3">GPIO17</text>
<text x="522.1" y="114.2">7</text>
<text x="522.1" y="117.8">9</text>
<text x="528.7" y="117.8">10</text>
<text x="530.7" y="114.2">8</text>
<text x="549.3" y="115.8">GPIO15(RX)</text>
<text x="549.3" y="119.3">GPIO18(PWM)</text>
<text x="644.5" y="115.8">GPIO24</text>
<text x="680.6" y="116.3">1</text>
<text x="685.1" y="117.8">1</text>
<text x="685.1" y="114.2">2</text>
<text x="259.7" y="123">+12/24V DC</text>
<text x="282.2" y="121.6">1</text>
<text x="484" y="122.9">GPIO27</text>
<text x="522.1" y="121.3">11</text>
<text x="522.1" y="124.8">13</text>
<text x="528.7" y="121.3">12</text>
<text x="528.7" y="124.8">14</text>
<text x="680.6" y="123.4">3</text>
<text x="685.1" y="124.8">3</text>
<text x="259.7" y="130.1">12/24V GND</text>
<text x="282.2" y="128.7">2</text>
<text x="484" y="126.4">GPIO22</text>
<text x="522.1" y="128.3">15</text>
<text x="522.1" y="131.9">17</text>
<text x="528.7" y="128.3">16</text>
<text x="528.7" y="131.9">18</text>
<text x="549.3" y="126.4">GPIO23</text>
<text x="549.3" y="129.9">GPIO24</text>
<text x="644.5" y="129.9">GPIO25</text>
<text x="680.6" y="130.5">1</text>
<text x="680.6" y="126.9">2</text>
<text x="685.1" y="131.9">1</text>
<text x="685.1" y="128.3">2</text>
<text x="484" y="133.5">MOSI</text>
<text x="484" y="137">MISO</text>
<text x="522.1" y="135.4">19</text>
<text x="528.7" y="135.4">20</text>
<text x="549.3" y="137">GPIO25</text>
<text x="680.6" y="137.5">3</text>
<text x="484" y="140.5">CLK</text>
<text x="522.1" y="138.9">21</text>
<text x="522.1" y="142.5">23</text>
<text x="528.7" y="138.9">22</text>
<text x="528.7" y="142.5">24</text>
<text x="549.3" y="140.5">GPIO8</text>
<text x="680.6" y="141">2</text>
<text x="685.1" y="142.5">2</text>
<text x="685.1" y="138.9">3</text>
<text x="484" y="147.6">NC</text>
<text x="522.1" y="146">25</text>
<text x="522.1" y="149.5">27</text>
<text x="528.7" y="146">26</text>
<text x="528.7" y="149.5">28</text>
<text x="549.3" y="144">GPIO7</text>
<text x="549.3" y="147.6">NC</text>
<text x="644.5" y="144">GPIO8</text>
<text x="680.6" y="149.9">3</text>
<text x="680.6" y="144.6">1</text>
<text x="685.1" y="146">1</text>
<text x="484" y="151.1">GPIO5</text>
<text x="484" y="154.6">GPIO6</text>
<text x="522.1" y="153">29</text>
<text x="528.7" y="153">30</text>
<text x="549.3" y="154.6">GPIO12</text>
<text x="680.6" y="153.4">2</text>
<text x="685.1" y="154.8">2</text>
<text x="685.1" y="151.3">3</text>
<text x="484" y="158.2">GPIO13(PWM)</text>
<text x="484" y="161.7">GPIO19(PWM)</text>
<text x="522.1" y="156.6">31</text>
<text x="522.1" y="160.1">33</text>
<text x="528.7" y="156.6">32</text>
<text x="528.7" y="160.1">34</text>
<text x="549.3" y="161.7">GPIO16(PWM)</text>
<text x="644.5" y="156.4">GPIO7</text>
<text x="644.5" y="159.9">GPIO12</text>
<text x="680.6" y="156.9">1</text>
<text x="680.6" y="160.4">2</text>
<text x="685.1" y="158.3">1</text>
<text x="685.1" y="161.9">2</text>
<text x="484" y="165.2">GPIO26</text>
<text x="522.1" y="163.6">35</text>
<text x="522.1" y="167.1">37</text>
<text x="528.7" y="163.6">36</text>
<text x="528.7" y="167.1">38</text>
<text x="549.3" y="165.2">GPIO20</text>
<text x="680.6" y="164">1</text>
<text x="685.1" y="165.4">1</text>
<text x="336.6" y="169.3">1</text>
<text x="336.6" y="172.8">2</text>
<text x="341.1" y="170.7">1</text>
<text x="354.3" y="169.3">1</text>
<text x="354.3" y="172.8">2</text>
<text x="358.8" y="170.7">1</text>
<text x="371.2" y="170.7">1</text>
<text x="375.7" y="169.3">1</text>
<text x="375.7" y="172.8">2</text>
<text x="388.9" y="170.7">1</text>
<text x="393.3" y="169.3">1</text>
<text x="393.3" y="172.8">2</text>
<text x="522.1" y="170.7">39</text>
<text x="528.7" y="170.7">40</text>
<text x="549.3" y="168.7">GPIO21</text>
<text x="341.1" y="174.2">2</text>
<text x="358.8" y="174.2">2</text>
<text x="371.2" y="174.2">2</text>
<text x="388.9" y="174.2">2</text>
<text x="644.5" y="179.3">GPIO20</text>
<text x="680.6" y="179.8">1</text>
<text x="680.6" y="176.3">2</text>
<text x="685.1" y="177.7">2</text>
<text x="685.1" y="181.3">1</text>
<text x="644.5" y="189.9">GPIO21</text>
<text x="680.6" y="190.4">1</text>
<text x="680.6" y="186.9">2</text>
<text x="685.1" y="191.8">1</text>
<text x="685.1" y="188.3">2</text>
<text x="341.8" y="192.2">6</text>
<text x="341.8" y="195.7">7</text>
<text x="345.3" y="194">AIN2</text>
<text x="345.3" y="197.5">AIN3</text>
<text x="384.2" y="197.5">AIN0</text>
<text x="384.2" y="194">AIN1</text>
<text x="393.5" y="195.7">4</text>
<text x="393.5" y="192.2">5</text>
<text x="307.6" y="202.2">MISO</text>
<text x="341.8" y="202.8">9</text>
<text x="393.5" y="202.8">2</text>
<text x="406.4" y="202.2">GPIO14(TX)</text>
<text x="307.6" y="205.8">MOSI</text>
<text x="339.7" y="206.3">10</text>
<text x="345.3" y="204.5">DOUT/DRDY</text>
<text x="345.3" y="208.1">DIN</text>
<text x="383.7" y="208.1">SCLK</text>
<text x="386.2" y="204.5">/CS</text>
<text x="393.5" y="206.3">1</text>
<text x="406.4" y="205.8">CLK</text>
<text x="378.2" y="332.8">GPIO16(PWM)</text>
<text x="298.9" y="341.8">3</text>
<text x="298.9" y="338.2">4</text>
<text x="303.4" y="340.4">3</text>
<text x="303.4" y="336.8">4</text>
<text x="378.2" y="339.8">MISO</text>
<text x="298.9" y="345.3">2</text>
<text x="303.4" y="347.4">1</text>
<text x="303.4" y="343.9">2</text>
<text x="378.2" y="343.4">GPIO31</text>
<text x="378.2" y="346.9">CLK</text>
<text x="298.9" y="348.8">1</text>
<text x="378.2" y="353.9">GPIO15(RX)</text>
<text x="378.2" y="350.4">MOSI</text>
<text x="378.2" y="364.5">GPIO18(PWM)</text>
<text x="298.9" y="370">4</text>
<text x="303.4" y="368.6">4</text>
<text x="298.9" y="377">2</text>
<text x="298.9" y="373.5">3</text>
<text x="303.4" y="375.6">2</text>
<text x="303.4" y="372.1">3</text>
<text x="378.2" y="375.1">GPIO5</text>
<text x="298.9" y="380.6">1</text>
<text x="303.4" y="379.2">1</text>
<text x="298.9" y="401.7">4</text>
<text x="303.4" y="400.3">4</text>
<text x="378.2" y="396.3">GPIO13(PWM)</text>
<text x="298.9" y="405.3">3</text>
<text x="303.4" y="407.4">2</text>
<text x="303.4" y="403.9">3</text>
<text x="378.2" y="406.9">GPIO6</text>
<text x="298.9" y="412.3">1</text>
<text x="298.9" y="408.8">2</text>
<text x="303.4" y="410.9">1</text>
<text x="378.2" y="428">GPIO19(PWM)</text>
<text x="298.9" y="437">3</text>
<text x="298.9" y="433.5">4</text>
<text x="303.4" y="435.6">3</text>
<text x="303.4" y="432.1">4</text>
<text x="298.9" y="440.5">2</text>
<text x="303.4" y="442.7">1</text>
<text x="303.4" y="439.1">2</text>
<text x="378.2" y="438.6">GPIO26</text>
<text x="298.9" y="444.1">1</text>
<text x="378.2" y="459.8">GPIO3</text>
<text x="298.9" y="465.2">4</text>
<text x="303.4" y="467.4">3</text>
<text x="303.4" y="463.8">4</text>
<text x="298.9" y="472.3">2</text>
<text x="298.9" y="468.8">3</text>
<text x="303.4" y="470.9">2</text>
<text x="378.2" y="470.4">GPIO4</text>
<text x="298.9" y="475.8">1</text>
<text x="303.4" y="474.4">1</text>
</g>
<g font-size="3.2" fill="#f00">
<text x="341.8" y="199.2">8</text>
<text x="345.3" y="201">VDD</text>
</g>
</svg>
